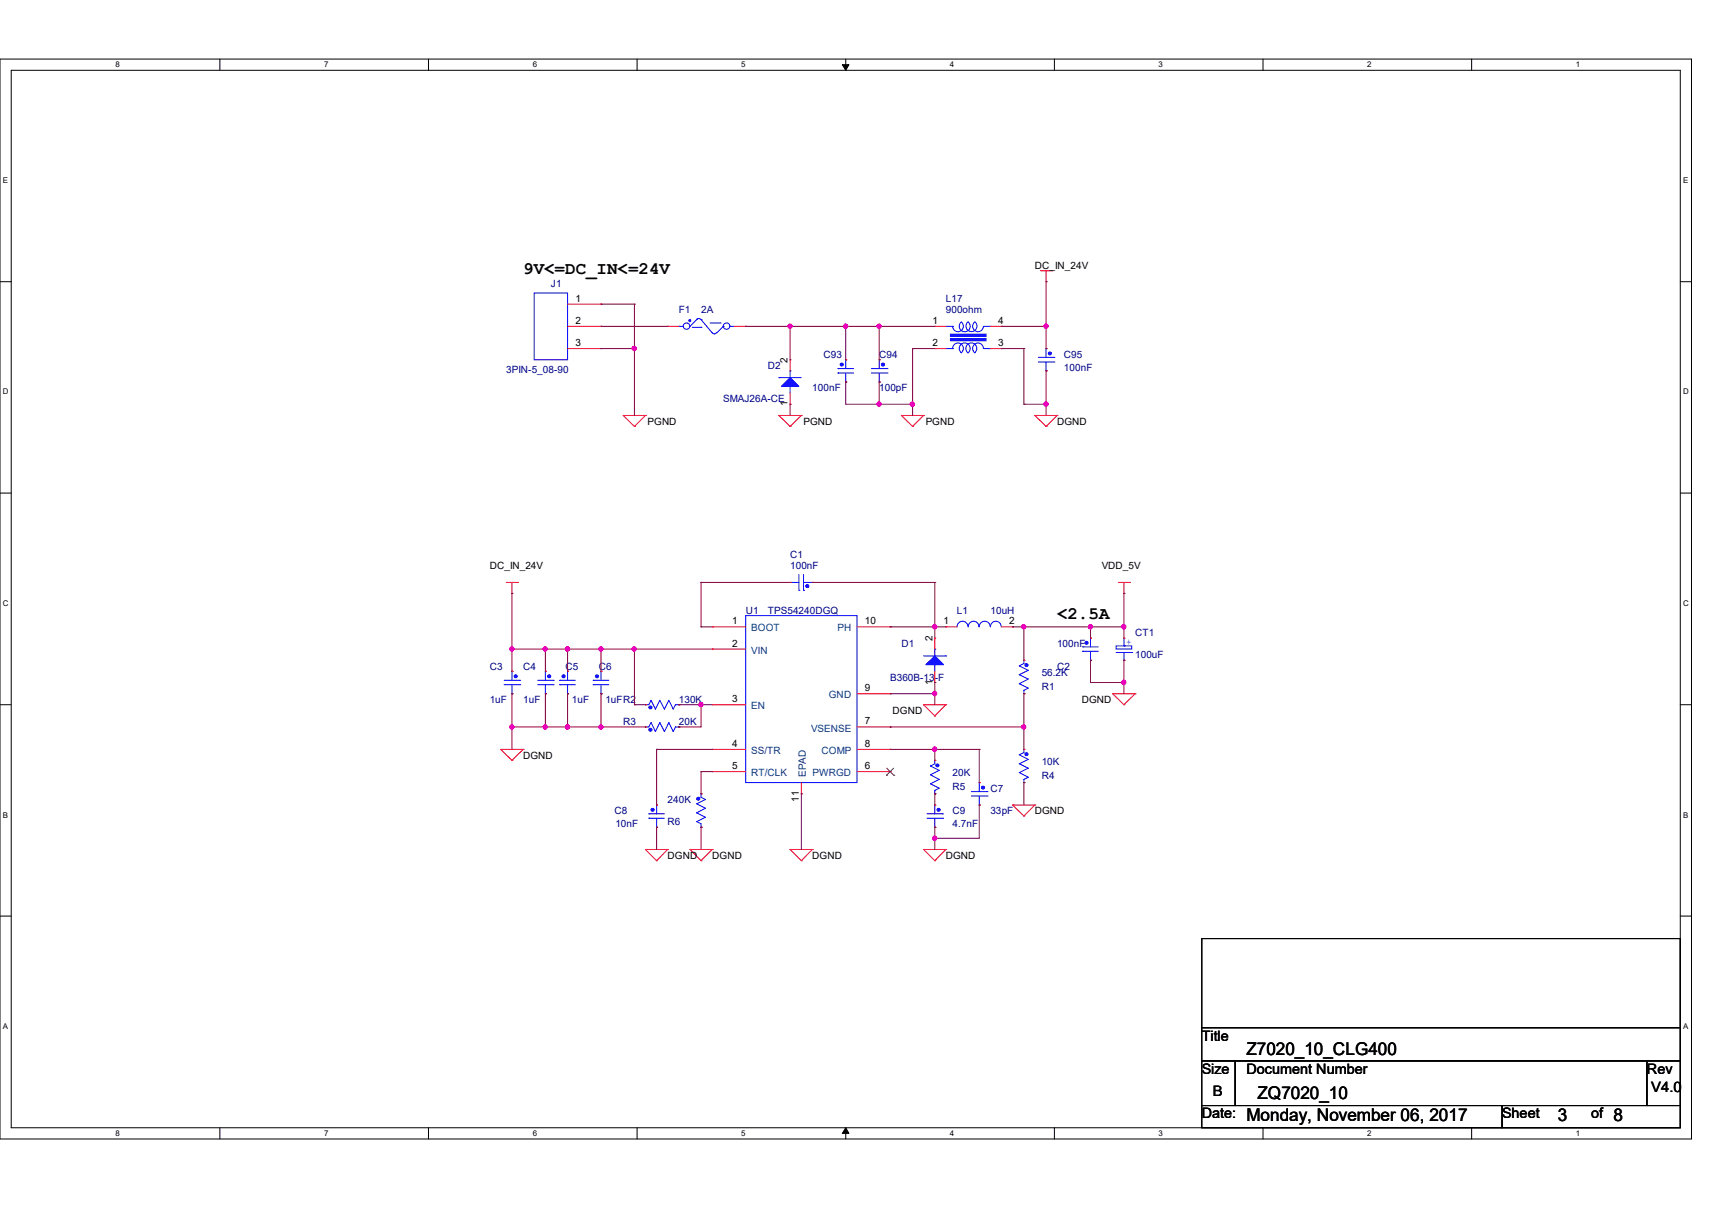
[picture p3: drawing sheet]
<svg xmlns="http://www.w3.org/2000/svg" width="297mm" height="210mm" viewBox="0 0 297 210" stroke-linecap="round" stroke-linejoin="round" font-family="sans-serif">
<path d="M0 10.2h293.5v187.3h-293.5zM1.9 12.2h289.6v183.4h-289.6z" fill="none" stroke="#000" stroke-width=".17"/>
<g fill="#fff">
<path d="M20 10.5h.8v1.5h-.8z"/>
<path d="M20 195.8h.8v1.5h-.8z"/>
</g>
<path d="M38.1 10.2v2M38.1 195.6v1.9" fill="none" stroke="#000" stroke-width=".17"/>
<g fill="#fff">
<path d="M56.2 10.5h.8v1.5h-.8z"/>
<path d="M56.2 195.8h.8v1.5h-.8z"/>
</g>
<path d="M74.3 10.2v2M74.3 195.6v1.9" fill="none" stroke="#000" stroke-width=".17"/>
<g fill="#fff">
<path d="M92.4 10.5h.8v1.5h-.8z"/>
<path d="M92.4 195.8h.8v1.5h-.8z"/>
</g>
<path d="M110.5 10.2v2M110.5 195.6v1.9" fill="none" stroke="#000" stroke-width=".17"/>
<g fill="#fff">
<path d="M128.6 10.5h.8v1.5h-.8z"/>
<path d="M128.6 195.8h.8v1.5h-.8z"/>
</g>
<path d="M146.7 10.2v2M146.7 195.6v1.9" fill="none" stroke="#000" stroke-width=".17"/>
<path d="M146.1 11.2h1.2l-.6 1zM146.7 195.6l.6 1h-1.2z" fill="#000" stroke="#000" stroke-width=".17"/>
<g fill="#fff">
<path d="M164.8 10.5h.8v1.5h-.8z"/>
<path d="M164.8 195.8h.8v1.5h-.8z"/>
</g>
<path d="M182.9 10.2v2M182.9 195.6v1.9" fill="none" stroke="#000" stroke-width=".17"/>
<g fill="#fff">
<path d="M201 10.5h.8v1.5h-.8z"/>
<path d="M201 195.8h.8v1.5h-.8z"/>
</g>
<path d="M219.1 10.2v2M219.1 195.6v1.9" fill="none" stroke="#000" stroke-width=".17"/>
<g fill="#fff">
<path d="M237.2 10.5h.8v1.5h-.8z"/>
<path d="M237.2 195.8h.8v1.5h-.8z"/>
</g>
<path d="M255.3 10.2v2M255.3 195.6v1.9" fill="none" stroke="#000" stroke-width=".17"/>
<g fill="#fff">
<path d="M273.4 10.5h.8v1.5h-.8z"/>
<path d="M273.4 195.8h.8v1.5h-.8z"/>
<path d="M.5 30.5h.9v1.5h-.9z"/>
<path d="M292 30.5h.9v1.5h-.9z"/>
<path d="M.5 67.2h1v1.5h-1z"/>
<path d="M292 67.2h1v1.5h-1z"/>
</g>
<path d="M0 48.9h1.9M291.5 48.9h2" fill="none" stroke="#000" stroke-width=".17"/>
<g fill="#fff">
<path d="M.5 103.8h1v1.6h-1z"/>
<path d="M292 103.8h1v1.6h-1z"/>
</g>
<path d="M0 85.5h1.9M291.5 85.5h2" fill="none" stroke="#000" stroke-width=".17"/>
<g fill="#fff">
<path d="M.5 140.5h.9v1.6h-.9z"/>
<path d="M292 140.5h.9v1.6h-.9z"/>
</g>
<path d="M0 122.2h1.9M291.5 122.2h2" fill="none" stroke="#000" stroke-width=".17"/>
<g fill="#fff">
<path d="M.5 177.2h.9v1.5h-.9z"/>
<path d="M292 177.2h.9v1.5h-.9z"/>
</g>
<path d="M0 158.9h1.9M291.5 158.9h2M208.5 162.8h83v15.4h-83zM208.5 178.2h83v5.8h-83zM208.5 184h5.8v7.7h-5.8zM208.5 191.7h52.1v3.9h-52.1zM214.3 184h71.4v7.7h-71.4zM260.6 191.7h30.9v3.9h-30.9zM285.7 184h5.8v7.7h-5.8z" fill="none" stroke="#000" stroke-width=".17"/>
<g fill="none" stroke="#f00" stroke-width=".17">
<path d="M98.5 56.6h5.8M98.5 52.7h5.8M104.3 52.7h.1M104.3 56.6h.1M115.8 56.6h.1M115.8 56.6h2M127.4 56.6h2M129.4 56.6h.1M162.2 56.6h.1M162.2 56.6h1.9M171.8 56.6h1.9M173.7 56.6h.1"/>
<path d="M180.5 46.9h2M181.5 48.9h.1M181.5 46.9v2M182.5 46.9h.1M98.5 60.5h5.8M104.3 60.5h.1M108.1 72.1h.1M108.1 72.1h3.9M108.1 72.1l2 1.9M110.1 74h.1M112 72.1h.1M112 72.1l-1.9 1.9"/>
<path d="M135.1 72.1h.1M135.1 72.1h3.9M135.1 72.1l2 1.9M137.1 74h.1M137.1 62.4h.1M137.1 70.1h.1M137.1 62.4v1.9M137.1 68.2v1.9M139 72.1h.1M139 72.1l-1.9 1.9M146.7 62.4h.1M146.7 66.3h.1"/>
<path d="M152.5 62.4h.1M152.5 66.3h.1M156.4 72.1h.1M156.4 72.1h3.8M156.4 72.1l1.9 1.9M158.3 74h.1M160.2 72.1h.1M160.2 72.1l-1.9 1.9M162.2 60.5h.1M162.2 60.5h1.9M171.8 60.5h1.9M173.7 60.5h.1"/>
<path d="M179.5 72.1h.1M179.5 72.1h3.9M179.5 72.1l2 1.9M181.5 74h.1M181.5 60.5h.1M181.5 64.3h.1M183.4 72.1h.1M183.4 72.1l-1.9 1.9M87.8 101h2M88.8 102.9h.1M88.8 116.4h.1M88.8 101v1.9"/>
<path d="M89.8 101h.1M94.6 116.4h.1M98.5 116.4h.1M104.3 116.4h.1M123.6 108.7h.1M123.6 112.6h.1M123.6 108.7h5.8M123.6 112.6h5.8M137.1 101h.1M140.9 101h.1M148.7 108.7h5.7M154.4 108.7h.1"/>
<path d="M162.2 110.7h.1M162.2 118.4h.1M162.2 110.7v1.9M162.2 116.4v2M164.1 108.7h.1M164.1 108.7h1.9M173.7 108.7h2M175.7 108.7h.1M177.6 114.5h.1M189.2 110.7h.1M189.2 114.5h.1M194 101h2"/>
<path d="M195 102.9h.1M195 110.7h.1M195 114.5h.1M195 101v1.9M196 101h.1M86.9 130h.1M86.9 130h3.9M86.9 130l1.9 1.9M88.8 131.9h.1M88.8 120.3h.1M90.8 130h.1M90.8 130l-2 1.9"/>
<path d="M94.6 120.3h.1M98.5 120.3h.1M104.3 120.3h.1M112 122.2h.1M112 126.1h.1M113.9 139.6h.1M117.8 122.2h.1M117.8 126.1h.1M121.6 137.7h.1M123.6 122.2h.1M123.6 130h.1M123.6 133.8h.1"/>
<path d="M123.6 122.2h5.8M123.6 130h5.8M123.6 133.8h5.8M139 137.7h.1M139 135.7v2M148.7 120.3h5.7M148.7 130h5.7M148.7 133.8h5.7M148.7 126.1h5.7M154.4 133.8h.1M154.4 126.1h.1M154.4 130h.1"/>
<path d="M154.4 120.3h.1M160.2 122.2h.1M160.2 122.2h3.9M160.2 122.2l2 2M162.2 124.2h.1M162.2 131.9h.1M162.2 137.7h.1M162.2 139.6h.1M164.1 122.2h.1M164.1 122.2l-1.9 2M169.9 135.7h.1M169.9 139.6h.1"/>
<path d="M175.7 139.6h.1M175.7 139.6h3.8M175.7 139.6l1.9 1.9M177.6 130h.1M177.6 135.7h.1M177.6 120.3h.1M179.5 139.6h.1M179.5 139.6l-1.9 1.9M193 120.3h.1M193 120.3h3.9M193 120.3l2 1.9M195 122.2h.1"/>
<path d="M196.9 120.3h.1M196.9 120.3l-1.9 1.9M112 147.3h.1M112 147.3h3.8M112 147.3l1.9 2M113.9 149.3h.1M113.9 143.5h.1M115.8 147.3h.1M115.8 147.3l-1.9 2M119.7 147.3h.1M119.7 147.3h3.9M119.7 147.3l1.9 2"/>
<path d="M121.6 149.3h.1M121.6 143.5h.1M123.6 147.3h.1M123.6 147.3l-2 2M137.1 147.3h.1M137.1 147.3h3.8M137.1 147.3l1.9 2M139 149.3h.1M140.9 147.3h.1M140.9 147.3l-1.9 2M160.2 147.3h.1M160.2 147.3h3.9"/>
<path d="M160.2 147.3l2 2M162.2 149.3h.1M162.2 143.5h.1M164.1 147.3h.1M164.1 147.3l-1.9 2M177.6 141.5h.1"/>
</g>
<g fill="none" stroke="#00f" stroke-width=".17">
<path d="M92.7 50.8h5.8v11.6h-5.8zM117.8 56.6h.1M117.8 56.6h.7M120.1 56.8h1.5M120.8 55.4l.4-.2 .4 .2M120.9 55.4h.1M120.9 55.4l-1.2 1.2M121.6 55.4h.1M121.6 56.8h.1M121.6 55.4l2 2.3M123.2 56h1.7M124.3 57.7l-.4 .2-.3-.2"/>
<path d="M124.9 56h.1M125.5 56.6h.1M125.5 56.6l-1.2 1.1M126.7 56.6h.1M126.7 56.6h.7M164.1 56.6h1.2M165.3 56.6h.1M166.8 55.8a.95 .95 0 0 0-.1 1.4 .95 .95 0 0 0 1.4 0 .95 .95 0 0 0-.1-1.4M166.8 55.8a.94 .94 0 0 1-.2 1.6 .94 .94 0 0 1-1.3-.8M168 55.8a.95 .95 0 0 0-.2 1.4 .95 .95 0 0 0 1.4 0 .95 .95 0 0 0-.1-1.4M169.1 55.8a.94 .94 0 0 0 .1 1.6 .94 .94 0 0 0 1.4-.8h1.2M171.8 56.6h.1"/>
<path d="M135.1 65.5h.1M135.1 65.5h3.9M137.1 64.3h.1M137.1 67h.1M137.1 64.3v1.2M137.1 67v1.2M145.4 64.7h.1M145.4 63.9h.1M145.4 64.7h2.7M145.4 63.9h2.7M146.7 62.4h.1M146.7 66.3h.1"/>
<path d="M146.7 62.4v1.5M146.7 64.7v1.6M151.2 64.7h2.7M151.2 63.9h2.7M152.5 62.4h.1M152.5 66.3h.1M152.5 62.4v1.5M152.5 64.7v1.6M153.9 64.7h.1M153.9 63.9h.1M164.1 60.5h1.2M165.3 60.5a.94 .94 0 0 1 1.3-.9 .94 .94 0 0 1 .2 1.6"/>
<path d="M165.3 60.5h.1M169.1 61.2a.95 .95 0 0 0 .1-1.4 .95 .95 0 0 0-1.4 0 .95 .95 0 0 0 .2 1.4 .95 .95 0 0 0 .1-1.4 .95 .95 0 0 0-1.5 0 .95 .95 0 0 0 .2 1.4M171.8 60.5h.1M171.8 60.5h-1.2a.94 .94 0 0 0-1.4-.9 .94 .94 0 0 0-.1 1.6M180.1 62.8h2.7M180.1 62h2.7M181.5 60.5h.1M181.5 64.3h.1M181.5 60.5v1.5M181.5 62.8v1.5M182.8 62.8h.1M182.8 62h.1"/>
<path d="M138.6 99.7v2.7M139.4 99.7v2.7M87.5 118.7h2.7M87.5 118h2.7M88.8 116.4h.1M88.8 116.4v1.6M88.8 118.7v1.6M90.2 118.7h.1M90.2 118h.1M93.3 118.7h2.7M93.3 118h2.7M94.6 116.4h.1"/>
<path d="M94.6 116.4v1.6M94.6 118.7v1.6M96 118.7h.1M96 118h.1M97.1 118.7h.1M97.1 118h.1M97.1 118.7h2.7M97.1 118h2.7M98.5 116.4h.1M98.5 116.4v1.6M98.5 118.7v1.6M102.9 118.7h.1"/>
<path d="M102.9 118h.1M102.9 118.7h2.7M102.9 118h2.7M104.3 116.4h.1M104.3 116.4v1.6M104.3 118.7v1.6M129.4 106.8h19.3v28.9h-19.3zM137.1 101h.1M137.1 101h1.5M138.6 102.4h.1M139.4 102.4h.1M139.4 101h1.5"/>
<path d="M140.9 101h.1M160.2 113.7h3.9M162.2 112.6h.1M162.2 115.3h.1M162.2 112.6v1.1M162.2 115.3v1.1M164.1 113.7h.1M166 108.7a.95 .95 0 0 1 1-1 .95 .95 0 0 1 .9 1M168 108.7a.93 .93 0 0 1 .9-1 .93 .93 0 0 1 .9 1M169.9 108.7a.95 .95 0 0 1 .9-1 .95 .95 0 0 1 1 1M171.8 108.7a.93 .93 0 0 1 1-1 .93 .93 0 0 1 .9 1M177.6 114.5h.1"/>
<path d="M177.6 114.5v.6l-.8 .4 1.6 .7-1.6 .8 1.6 .8-1.6 .8 1.6 .7-.8 .4v.6M187.8 112.9h.1M187.8 112.2h.1M187.8 112.9h2.7M187.8 112.2h2.7M189.2 110.7h.1M189.2 114.5h.1M189.2 110.7v1.5M189.2 112.9v1.6M193.6 112h2.7v.6h-2.7zM193.6 113.2h2.7M195 114.5h.1"/>
<path d="M195 112h.1M195 110.7v1.3M195 113.2v1.3M196.3 113.2h.1M88.8 120.3h.1M94.6 120.3h.1M98.5 120.3h.1M104.3 120.3h.1M112 122.2h.1M112 126.1h.1M112 122.2h.6l.3-.7 .8 1.5 .8-1.5 .8 1.5 .7-1.5 .8 1.5 .4-.8h.6M112 126.1h.6l.3-.8 .8 1.6 .8-1.6 .8 1.6 .7-1.6 .8 1.6 .4-.8h.6"/>
<path d="M113.9 139.6h.1M113.9 139.6v1.5M117.8 122.2h.1M117.8 126.1h.1M121.6 137.7h.1M121.6 137.7v.6l.8 .3-1.5 .8 1.5 .8-1.5 .8 1.5 .7-1.5 .8 .7 .4v.6M162.2 137.7h.1M162.2 131.9h.1M162.2 139.6h.1M162.2 131.9v.6l-.8 .3 1.5 .8-1.5 .8 1.5 .8-1.5 .7 1.5 .8-.7 .4v.6M162.2 139.6v1.5M168.5 138h2.7"/>
<path d="M168.5 137.3h2.7M169.9 135.7h.1M169.9 139.6h.1M169.9 135.7v1.6M169.9 138v1.6M171.2 138h.1M171.2 137.3h.1M177.6 135.7h.1M177.6 130h.1M177.6 120.3h.1M177.6 130v.5l-.8 .4 1.6 .8-1.6 .8 1.6 .7-1.6 .8 1.6 .8-.8 .4v.5M112.6 141.9h.1"/>
<path d="M112.6 141.1h.1M112.6 141.9h2.7M112.6 141.1h2.7M113.9 143.5h.1M113.9 141.9v1.6M121.6 143.5h.1M160.8 141.9h2.7M160.8 141.1h2.7M162.2 143.5h.1M162.2 141.9v1.6M163.5 141.9h.1M163.5 141.1h.1"/>
<circle cx="119.1" cy="56.6" r=".56"/>
<circle cx="126.1" cy="56.6" r=".56"/>
</g>
<g fill="#00f" stroke="#00f" stroke-width=".17">
<path d="M160.6 115.3l1.6-1.6 1.5 1.6z"/>
<path d="M135.6 67l1.5-1.5 1.5 1.5z"/>
<path d="M164.9 58.7h6.2v.4h-6.2z" fill-rule="evenodd"/>
<path d="M164.9 58h6.2v.3h-6.2z" fill-rule="evenodd"/>
<circle cx="182.1" cy="61.3" r=".27"/>
<circle cx="103.6" cy="117.3" r=".27"/>
<circle cx="188.5" cy="111.5" r=".27"/>
<circle cx="178.1" cy="130.8" r=".27"/>
<circle cx="146" cy="63.2" r=".27"/>
<circle cx="178.1" cy="115.3" r=".27"/>
<circle cx="170.5" cy="136.6" r=".27"/>
<circle cx="140.1" cy="101.6" r=".27"/>
<circle cx="153.2" cy="63.2" r=".27"/>
<circle cx="162.6" cy="132.7" r=".27"/>
<circle cx="162.8" cy="140.4" r=".27"/>
<circle cx="113.2" cy="140.4" r=".27"/>
<circle cx="121.1" cy="138.5" r=".27"/>
<circle cx="89.5" cy="117.3" r=".27"/>
<circle cx="119.7" cy="55.6" r=".18"/>
<circle cx="112.8" cy="122.7" r=".27"/>
<circle cx="95.3" cy="117.3" r=".27"/>
<circle cx="112.8" cy="126.6" r=".27"/>
<circle cx="97.8" cy="117.3" r=".27"/>
</g>
<path d="M153.8 134.5h.1M153.8 133.2l1.3 1.3M155 133.2l-1.2 1.3M155.1 134.5h.1" fill="none" stroke="#804000" stroke-width=".17"/>
<g fill="none" stroke="#800040" stroke-width=".17">
<path d="M104.3 56.6h.1M104.3 52.7h.1M104.3 56.6h11.5M104.3 52.7h5.8M110.1 52.7h.1M110.1 52.7v19.4M129.4 56.6h.1M129.4 56.6h32.8M137.1 56.6h.1M137.1 56.6v5.8M146.7 56.6h.1M146.7 56.6v5.8"/>
<path d="M152.5 56.6h.1M152.5 56.6v5.8M173.7 56.6h.1M173.7 56.6h7.8M181.5 48.9h.1M181.5 56.6h.1M181.5 48.9v11.6M104.3 60.5h.1M104.3 60.5h5.8M110.1 60.5h.1M137.1 70.1h.1M137.1 70.1v2"/>
<path d="M146.7 66.3h.1M146.7 66.3v3.8h11.6M152.5 66.3h.1M152.5 70.1h.1M152.5 66.3v3.8M158.3 70.1h.1M158.3 60.5h.1M158.3 60.5h3.9M158.3 60.5v11.6M173.7 60.5h.1M173.7 60.5h3.9M177.6 60.5h.1"/>
<path d="M177.6 70.1h.1M177.6 60.5v9.6M177.6 70.1h3.9M181.5 64.3h.1M181.5 70.1h.1M181.5 64.3v7.8M88.8 112.6h.1M88.8 102.9h.1M88.8 112.6h34.8M88.8 102.9v13.5M94.6 112.6h.1M94.6 112.6v3.8"/>
<path d="M98.5 112.6h.1M98.5 112.6v3.8M104.3 112.6h.1M104.3 112.6v3.8M110.1 112.6h.1M110.1 112.6v9.6M121.6 101h.1M121.6 108.7h.1M121.6 108.7h2M121.6 101h15.5M121.6 101v7.7M140.9 101h.1"/>
<path d="M140.9 101h21.3M154.4 108.7h.1M154.4 108.7h9.7M162.2 108.7h.1M162.2 118.4h.1M162.2 101h.1M162.2 101v9.7M162.2 118.4v3.8M175.7 108.7h.1M175.7 108.7h19.3M177.6 108.7h.1M177.6 108.7v5.8"/>
<path d="M189.2 108.7h.1M189.2 114.5h.1M189.2 118.4h.1M189.2 108.7v2M189.2 114.5v3.9M189.2 118.4h5.8M195 108.7h.1M195 114.5h.1M195 118.4h.1M195 102.9h.1M195 102.9v7.8M195 114.5v5.8"/>
<path d="M88.8 120.3h.1M88.8 126.1h.1M88.8 126.1h23.2M88.8 120.3v9.7M94.6 120.3h.1M94.6 126.1h.1M94.6 120.3v5.8M98.5 120.3h.1M98.5 126.1h.1M98.5 120.3v5.8M104.3 120.3h.1M104.3 126.1h.1"/>
<path d="M104.3 120.3v5.8M110.1 122.2h.1M110.1 122.2h1.9M113.9 130h.1M113.9 130h9.7M113.9 130v9.6M117.8 122.2h.1M117.8 126.1h.1M117.8 122.2h5.8M121.6 133.8h.1M121.6 122.2h.1M121.6 122.2v3.9h-3.8"/>
<path d="M121.6 133.8v3.9M121.6 133.8h2M139 137.7h.1M139 137.7v9.6M154.4 120.3h.1M154.4 126.1h.1M154.4 130h.1M154.4 120.3h7.8M154.4 126.1h23.2M154.4 130h15.5M162.2 120.3h.1M162.2 130h.1"/>
<path d="M162.2 137.7h.1M162.2 130v1.9M162.2 137.7v1.9M169.9 130h.1M169.9 139.6h.1M169.9 130v5.7M169.9 139.6v5.8h-7.7M177.6 120.3h.1M177.6 135.7h.1M177.6 126.1h.1M177.6 120.3v9.7M177.6 135.7v3.9"/>
<path d="M113.9 143.5h.1M113.9 143.5v3.8M121.6 143.5h.1M121.6 143.5v3.8M162.2 143.5h.1M162.2 145.4h.1M162.2 143.5v3.8"/>
</g>
<g fill="#f0f" stroke="#f0f" stroke-width=".17">
<circle cx="162.1" cy="120.3" r=".37"/>
<circle cx="189.2" cy="108.7" r=".37"/>
<circle cx="177.6" cy="108.7" r=".37"/>
<circle cx="177.6" cy="126.1" r=".37"/>
<circle cx="195" cy="118.3" r=".37"/>
<circle cx="162.1" cy="129.9" r=".37"/>
<circle cx="162.1" cy="145.4" r=".37"/>
<circle cx="162.1" cy="108.7" r=".37"/>
<circle cx="94.6" cy="112.5" r=".37"/>
<circle cx="98.4" cy="112.5" r=".37"/>
<circle cx="104.2" cy="112.5" r=".37"/>
<circle cx="110" cy="112.5" r=".37"/>
<circle cx="121.6" cy="122.2" r=".37"/>
<circle cx="94.6" cy="126.1" r=".37"/>
<circle cx="88.8" cy="126.1" r=".37"/>
<circle cx="98.4" cy="126.1" r=".37"/>
<circle cx="104.2" cy="126.1" r=".37"/>
<circle cx="195" cy="108.7" r=".37"/>
<circle cx="88.8" cy="112.5" r=".37"/>
<circle cx="137" cy="56.6" r=".37"/>
<circle cx="110" cy="60.4" r=".37"/>
<circle cx="152.5" cy="56.6" r=".37"/>
<circle cx="146.7" cy="56.6" r=".37"/>
<circle cx="152.5" cy="70.1" r=".37"/>
<circle cx="181.5" cy="56.6" r=".37"/>
<circle cx="181.5" cy="70.1" r=".37"/>
<circle cx="158.3" cy="70.1" r=".37"/>
</g>
<g font-size="3">
<text x="90.8" y="47.5">9V&lt;=DC_IN&lt;=24V</text>
<text x="183.4" y="107.4">&lt;2.5A</text>
<text x="216.2" y="182.9">Z7020_10_CLG400</text>
<text x="218.1" y="190.6">ZQ7020_10</text>
<text x="216.2" y="194.5">Monday, November 06, 2017</text>
<text x="270.3" y="194.5">3</text>
<text x="279.9" y="194.5">8</text>
</g>
<g font-size="2.5">
<text x="208.5" y="180.5">Title</text>
<text x="208.5" y="186.2">Size</text>
<text x="210.4" y="190.1">B</text>
<text x="216.2" y="186.2">Document Number</text>
<text x="285.7" y="186.2">Rev</text>
<text x="286.5" y="189.3">V4.0</text>
<text x="208.5" y="194">Date:</text>
<text x="260.6" y="194">Sheet</text>
<text x="276.1" y="194">of</text>
</g>
<g font-size="1.7">
<text x="179.5" y="46.6">DC_IN_24V</text>
<text x="99.8" y="52.3">1</text>
<text x="99.8" y="56.2">2</text>
<text x="161.8" y="56.2">1</text>
<text x="173.2" y="56.2">4</text>
<text x="99.8" y="60">3</text>
<text x="136.6" y="62.9" transform="rotate(-90 136.6 62.9)">2</text>
<text x="161.8" y="60">2</text>
<text x="173.2" y="60">3</text>
<text x="136.6" y="70.5" transform="rotate(-90 136.6 70.5)">1</text>
<text x="112.4" y="73.7">PGND</text>
<text x="139.4" y="73.7">PGND</text>
<text x="160.6" y="73.7">PGND</text>
<text x="183.4" y="73.7">DGND</text>
<text x="85" y="98.7">DC_IN_24V</text>
<text x="191.1" y="98.7">VDD_5V</text>
<text x="127" y="108.3">1</text>
<text x="127" y="112.1">2</text>
<text x="150" y="108.3">10</text>
<text x="161.8" y="111.2" transform="rotate(-90 161.8 111.2)">2</text>
<text x="163.7" y="108.3">1</text>
<text x="175.1" y="108.3">2</text>
<text x="150" y="119.9">9</text>
<text x="161.8" y="118.7" transform="rotate(-90 161.8 118.7)">1</text>
<text x="127" y="121.8">3</text>
<text x="150" y="125.6">7</text>
<text x="154.9" y="123.8">DGND</text>
<text x="187.7" y="121.9">DGND</text>
<text x="90.8" y="131.6">DGND</text>
<text x="127" y="129.5">4</text>
<text x="150" y="129.5">8</text>
<text x="127" y="133.4">5</text>
<text x="150" y="133.4">6</text>
<text x="138.6" y="139" transform="rotate(-90 138.6 139)">11</text>
<text x="179.5" y="141.2">DGND</text>
<text x="115.8" y="148.9">DGND</text>
<text x="123.6" y="148.9">DGND</text>
<text x="140.9" y="148.9">DGND</text>
<text x="164.1" y="148.9">DGND</text>
</g>
<g font-size="1.7" fill="#000080">
<text x="95.6" y="49.7">J1</text>
<text x="164.1" y="52.4">L17</text>
<text x="117.8" y="54.4">F1</text>
<text x="121.6" y="54.4">2A</text>
<text x="164.1" y="54.4">900ohm</text>
<text x="87.8" y="64.8">3PIN-5_08-90</text>
<text x="133.2" y="64">D2</text>
<text x="142.9" y="62.1">C93</text>
<text x="152.5" y="62.1">C94</text>
<text x="184.6" y="62.1">C95</text>
<text x="184.6" y="64.4">100nF</text>
<text x="125.5" y="69.8">SMAJ26A-CE</text>
<text x="140.9" y="67.9">100nF</text>
<text x="152.5" y="67.9">100pF</text>
<text x="137.1" y="96.8">C1</text>
<text x="137.1" y="98.7">100nF</text>
<text x="129.4" y="106.5">U1</text>
<text x="133.2" y="106.5">TPS54240DGQ</text>
<text x="166" y="106.5">L1</text>
<text x="171.8" y="106.5">10uH</text>
<text x="156.4" y="112.3">D1</text>
<text x="183.4" y="112.3">100nF</text>
<text x="196.9" y="110.3">CT1</text>
<text x="85" y="116.1">C3</text>
<text x="90.8" y="116.1">C4</text>
<text x="98.1" y="116.1">C5</text>
<text x="103.9" y="116.1">C6</text>
<text x="154.4" y="118">B360B-13-F</text>
<text x="180.7" y="119.6">R1</text>
<text x="180.7" y="117.3">56.2K</text>
<text x="183.4" y="116.1">C2</text>
<text x="196.9" y="114.2">100uF</text>
<text x="85" y="121.9">1uF</text>
<text x="90.8" y="121.9">1uF</text>
<text x="99.2" y="121.9">1uF</text>
<text x="105" y="121.9">1uFR2</text>
<text x="108.1" y="125.8">R3</text>
<text x="117.8" y="121.9">130K</text>
<text x="117.8" y="125.8">20K</text>
<text x="165.3" y="136.9">R5</text>
<text x="165.3" y="134.7">20K</text>
<text x="171.8" y="137.3">C7</text>
<text x="180.7" y="135">R4</text>
<text x="180.7" y="132.7">10K</text>
<text x="106.6" y="141.2">C8</text>
<text x="106.8" y="143.5">10nF</text>
<text x="115.8" y="143.1">R6</text>
<text x="115.8" y="139.3">240K</text>
<text x="165.3" y="141.2">C9</text>
<text x="165.3" y="143.5">4.7nF</text>
<text x="171.8" y="141.2">33pF</text>
</g>
<g font-size="1.7" fill="#004080">
<text x="130.3" y="109.5">BOOT</text>
<text x="130.3" y="113.4">VIN</text>
<text x="145.3" y="109.5">PH</text>
<text x="130.3" y="123">EN</text>
<text x="143.8" y="121.1">GND</text>
<text x="130.3" y="130.8">SS/TR</text>
<text x="140.7" y="126.9">VSENSE</text>
<text x="142.5" y="130.8">COMP</text>
<text x="130.3" y="134.6">RT/CLK</text>
<text x="139.8" y="134.7" transform="rotate(-90 139.8 134.7)">EPAD</text>
<text x="141" y="134.6">PWRGD</text>
</g>
<text font-size="1.7" fill="#00f" x="195.4" y="111.8">+</text>
<g font-size="1.4">
<text x="20" y="11.7">8</text>
<text x="56.2" y="11.7">7</text>
<text x="92.4" y="11.7">6</text>
<text x="128.6" y="11.7">5</text>
<text x="164.8" y="11.7">4</text>
<text x="201" y="11.7">3</text>
<text x="237.2" y="11.7">2</text>
<text x="273.4" y="11.7">1</text>
<text x=".5" y="31.8">E</text>
<text x="292" y="31.8">E</text>
<text x=".5" y="68.4">D</text>
<text x="292" y="68.4">D</text>
<text x=".5" y="105.1">C</text>
<text x="292" y="105.1">C</text>
<text x=".5" y="141.8">B</text>
<text x="292" y="141.8">B</text>
<text x=".5" y="178.4">A</text>
<text x="292" y="178.4">A</text>
<text x="20" y="197">8</text>
<text x="56.2" y="197">7</text>
<text x="92.4" y="197">6</text>
<text x="128.6" y="197">5</text>
<text x="164.8" y="197">4</text>
<text x="201" y="197">3</text>
<text x="237.2" y="197">2</text>
<text x="273.4" y="197">1</text>
</g>
</svg>
